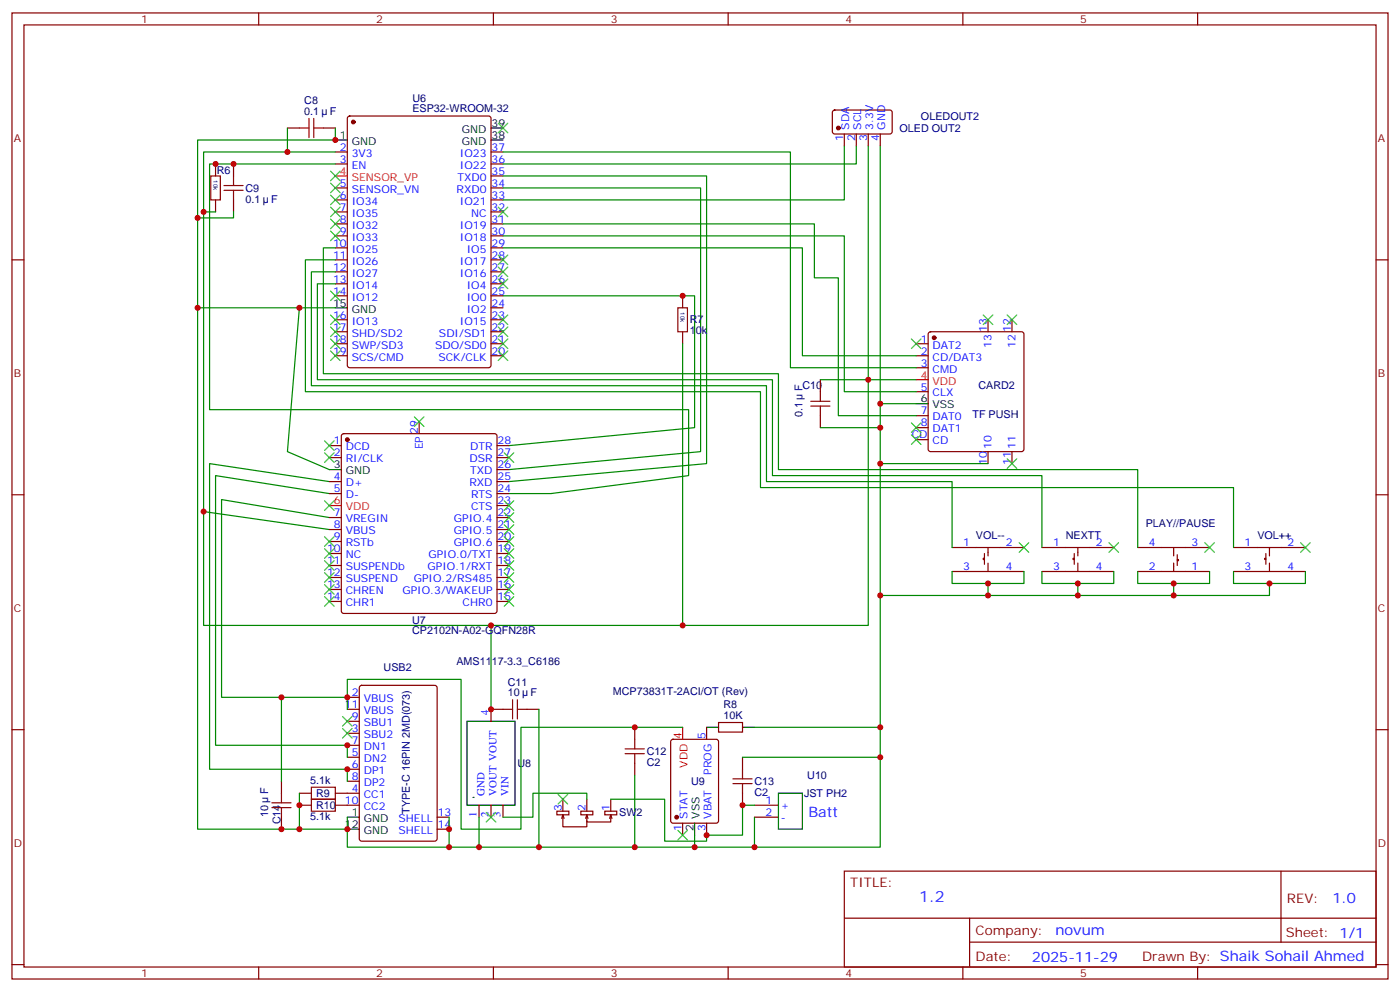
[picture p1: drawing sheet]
<svg xmlns="http://www.w3.org/2000/svg" width="412mm" height="292mm" viewBox="0 0 412 292" stroke-linecap="round" stroke-linejoin="round" font-family="sans-serif">
<g fill="none" stroke="#870000" stroke-width=".35">
<path d="M3.5 3.8h405.4v284.3h-405.4zM7.1 7.3h398.2v277.3h-398.2zM76.2 3.8v3.5M145.3 3.8v3.5M214.5 3.8v3.5M283.6 3.8v3.5M352.8 3.8v3.5M84.7 37.7h3.5M95.2 37.7h3.6M102.5 34.4l.5-.3h40.9l.7 .5v72.9l-.4 .7h-41.2l-.6-.4-.1-72.9zM245.4 32.6l.5-.2h16.5l.4 .7v5.9l-.7 .4h-16.5l-.4-.7v-5.6zM248.7 39.4v3.6"/>
<path d="M252.2 39.4v3.6M255.8 39.4v3.6M259.3 39.4v3.6M63.5 48.3v3.5M63.5 58.8v3.6M68.8 48.3v3.5M68.8 58.8v3.6M98.8 44.7h3.5M98.8 48.3h3.5M98.8 55.3h3.5M98.8 58.8h3.5M144.6 44.7h3.6"/>
<path d="M144.6 48.3h3.6M144.6 55.3h3.6M144.6 58.8h3.6M144.6 51.8h3.6M3.5 76.5h3.6M98.8 76.5h3.5M98.8 62.4h3.5M98.8 65.9h3.5M98.8 69.4h3.5M98.8 73h3.5M144.6 76.5h3.6M144.6 62.4h3.6"/>
<path d="M144.6 65.9h3.6M144.6 69.4h3.6M144.6 73h3.6M405.3 76.5h3.6M98.8 80h3.5M98.8 83.5h3.5M98.8 87.1h3.5M98.8 94.1h3.5M98.8 97.6h3.5M144.6 80h3.6M144.6 83.5h3.6M144.6 87.1h3.6"/>
<path d="M144.6 94.1h3.6M144.6 97.6h3.6M144.6 90.6h3.6M201.1 87.1v3.5M201.1 97.6v3.6M273.6 97.9l.5-.3h26.8l.5 .3 .2 .5v33.8l-.2 .5-.5 .2h-26.8l-.5-.2-.2-.5v-33.8zM291 94.1v3.5M298.1 94.1v3.5M98.8 101.2h3.5M98.8 104.7h3.5M144.6 101.2h3.6M144.6 104.7h3.6"/>
<path d="M241.7 111.8v3.5M269.9 101.2h3.5M269.9 104.7h3.5M269.9 108.2h3.5M269.9 115.3h3.5M97 131.2h3.5M97 134.7h3.5M100.8 127.8l.4-.2h44.5l.5 .2 .2 .5v51.5l-.2 .5-.5 .3h-44.5l-.5-.3-.2-.5v-51.5zM123.5 124.1v3.5M146.4 131.2h3.5M146.4 134.7h3.5M146.4 138.2h3.5"/>
<path d="M241.7 122.3v3.6M269.9 122.3h3.5M269.9 125.9h3.5M269.9 129.4h3.5M291 132.9v3.6M298.1 132.9v3.6M3.5 145.6h3.6M97 141.7h3.5M97 145.3h3.5M97 152.3h3.5M97 155.9h3.5M97 159.4h3.5"/>
<path d="M146.4 141.7h3.5M146.4 145.3h3.5M146.4 152.3h3.5M146.4 155.9h3.5M146.4 159.4h3.5M146.4 148.8h3.5M405.3 145.6h3.6M97 162.9h3.5M97 166.4h3.5M97 170h3.5M97 173.5h3.5M97 177h3.5"/>
<path d="M146.4 162.9h3.5M146.4 166.4h3.5M146.4 170h3.5M146.4 173.5h3.5M146.4 177h3.5M280.5 161.1h21.1M280.5 168.2h21.1M290 164.3h-.4v.4h.4M290 162.9v3.2M291 161.1v2.5M291 165.7v2.5M306.9 161.1h21.2"/>
<path d="M306.9 168.2h21.2M316.4 164.3h-.3v.4h.3M316.4 162.9v3.2M317.5 161.1v2.5M317.5 165.7v2.5M335.1 161.1h21.2M335.1 168.2h21.2M345.7 161.1v2.5M345.7 165.7v2.5M346.8 164.7h.3v.3h-.3M346.8 163.3v3.1M363.4 161.1h21.1"/>
<path d="M363.4 168.2h21.1M372.9 164.3h-.4v.4h.4M372.9 162.9v3.2M373.9 161.1v2.5M373.9 165.7v2.5M3.5 214.8h3.6M102.3 205.2h3.5M102.3 215.8h3.5M102.3 219.4h3.5M102.3 212.3h3.5M102.3 208.8h3.5M106.1 201.9l.4-.2h21.6l.6 .4 .1 44.8-.5 .6-21.8 .1-.6-.5-.1-44.7z"/>
<path d="M148.2 208.8h-3.6v3.5M155.2 208.8h3.5M187 214.1v3.5M197.8 217.8l.5-.2h12.7l.6 .4 .1 23.6-.5 .6-12.9 .1-.7-.5v-23.5zM208.1 214.1v3.5M211.7 212.7h7v2.8h-7zM405.3 214.8h3.6M82.9 229.9v3.6M88.2 233.5h3.5M88.2 237h3.5M98.8 233.5h7M98.8 237h7"/>
<path d="M102.3 222.9h3.5M102.3 226.4h3.5M102.3 229.9h3.5M141.1 237v3.5M144.6 237v3.5M148.2 237v3.5M164 238.8h3.6v1h-3.6zM165.8 239.8v3.5h7.1v-1.7M165.8 239.8l-.3 1.1M165.8 239.8l.4 1.1M165.8 235.2v3.6M171.1 238.8h3.5v1h-3.5z"/>
<path d="M172.9 239.8v2.1h7v-2.1M172.9 239.8l-.4 1.1M172.9 239.8l.3 1.1M172.9 235.2v3.6M178.2 238.8h3.5v1h-3.5zM179.9 239.8l-.3 1.1M179.9 239.8l.4 1.1M179.9 235.2v3.6M187 224.6v3.6M218.7 222.9v3.5M218.7 233.5v3.5M222.2 237h7.1"/>
<path d="M82.9 240.5v3.6M128.8 240.5h3.5M128.8 244.1h3.5M201.1 242.3v3.5M208.1 242.3v3.5M222.2 240.5h7.1M248.7 256.4h156.6v28.2h-156.6zM377.3 256.4v20.9M248.7 270.2h156.5M285.6 277.3h119.6M285.6 270.2v14.2M3.5 283.9h3.6"/>
<path d="M76.2 284.6v3.5M145.3 284.6v3.5M214.5 284.6v3.5M283.6 284.6v3.5M352.8 284.6v3.5M405.3 283.9h3.6"/>
</g>
<g fill="#870000" stroke="#870000" stroke-width=".35">
<circle cx="104.1" cy="35.9" r=".53"/>
<circle cx="275.2" cy="99.4" r=".53"/>
<circle cx="199.3" cy="240.5" r=".53"/>
<circle cx="246.9" cy="37.7" r=".53"/>
<circle cx="102.3" cy="129.4" r=".53"/>
</g>
<g fill="none" stroke="#000" stroke-width=".35">
<path d="M144.6 37.7h3.6M98.8 41.2h3.5M144.6 41.2h3.6M98.8 90.6h3.5M269.9 118.8h3.5M97 138.2h3.5M137.6 212.3h14.1v24.7h-14.1zM208.1 214.1h3.6M218.7 214.1h3.5M229.3 233.5h7.1v10.6h-7.1zM102.3 240.5h3.5M102.3 244.1h3.5"/>
<path d="M204.6 242.3v3.5"/>
</g>
<path d="M98.8 51.8h3.5M269.9 111.8h3.5M97 148.8h3.5M201.1 214.1v3.5" fill="none" stroke="#f00" stroke-width=".35"/>
<g fill="none" stroke="#a10000" stroke-width=".35">
<path d="M88.2 37.7h2.8M91 34.9v5.6M92.4 37.7h2.8M92.4 34.9v5.6M62.1 51.8h2.8v7h-2.8zM66 56h5.6M66 54.6h5.6M68.8 51.8v2.8M68.8 56v2.8M199.7 90.6h2.8v7h-2.8zM238.8 119.5h5.7M238.8 118.1h5.7"/>
<path d="M241.7 115.3v2.8M241.7 119.5v2.8M148.2 208.8h2.8M151 206v5.6M152.4 208.8h2.8M152.4 206v5.6M187 217.6v2.8M80.1 236.3h5.6M80.1 237.7h5.6M82.9 233.5v2.8M82.9 237.7v2.8M91.7 235.2h7.1v3.6h-7.1z"/>
<path d="M91.7 231.7h7.1v3.5h-7.1zM184.1 220.4h5.7M184.1 221.8h5.7M187 221.8v2.8M215.9 229.2h5.6M215.9 230.6h5.6M218.7 226.4v2.8M218.7 230.6v2.9"/>
</g>
<circle cx="139.3" cy="234.7" r=".18" fill="#000"/>
<g fill="none" stroke="#008700" stroke-width=".35">
<path d="M84.7 37.7v7M98.8 37.7v3.5h-40.6v22.9h10.6v-1.7M98.8 44.7h-38.8v139.4h84.6v24.7M98.8 48.3h-37.1v72.3h141.1v19.4l-40.5 5.3h-12.4M148.2 55.3h58.2v77.6l-56.5 5.3M148.2 51.8h59.9v84.7l-58.2 5.2M148.2 44.7h84.6v63.5h37.1M248.7 43v15.8h-100.5M252.2 43v5.3h-104M255.8 43v68.8h-14.1M259.3 43v206.3h-118.2M58.2 64.1v26.5"/>
<path d="M60 62.4h3.5M98.8 73h-3.6v37h134.1v28.2h105.8v22.9M98.8 76.5h-8.8v38.8h134v28.2h139.4v17.6M148.2 69.4h100.5v45.9h21.2M148.2 65.9h91.7v15.9h7v40.5h23M148.2 73h88.2v31.7h33.5M88.2 90.6h-30v153.5h44.1v-3.6M98.8 90.6h-10.6l-3.5 42.3 12.3 5.3M98.8 83.5h-5.3v28.3h134v28.2h79.4v21.1M98.8 80h-7.1v33.5h134.1v28.2h54.7v19.4M148.2 87.1h56.4v38.8l-54.7 5.3M201.1 101.2v82.9h-56.5"/>
<path d="M259.3 118.8h10.6M269.9 111.8h-14.1v72.3h-54.7M241.7 125.9h17.6M259.3 136.5h31.7M60 150.6l37 5.3M97 141.7l-35.3-5.2v89.9h40.6v3.5M97 145.3l-33.5-5.3v79.4h38.8v3.5M97 152.3l-31.7-5.3v58.2h37v3.6M259.3 175.3h31.7M280.5 168.2v3.5h21.1v-3.5M291 171.7v3.6h26.5M306.9 168.2v3.5h21.2v-3.5"/>
<path d="M317.5 171.7v3.6h28.2M335.1 168.2v3.5h21.2v-3.5M345.7 171.7v3.6h28.2v-3.6M363.4 168.2v3.5h21.1v-3.5M82.9 205.2v24.7M102.3 205.2v-5.2h33.5v44.1h17.7v-30h47.6M158.7 208.8v40.5M222.2 214.1h37.1M88.2 233.5v10.6M172.9 235.2v-1.7h-15.9v7h-8.8M179.9 235.2h15.9v12.4h12.3v-1.8h10.6v-8.8h3.5M187 228.2v21.1"/>
<path d="M218.7 222.9h40.6M132.3 240.5v8.8M141.1 240.5v8.8h-38.8v-5.2M204.6 245.8v3.5M222.2 240.5v8.8"/>
</g>
<g fill="none" stroke="#3c3" stroke-width=".35">
<path d="M146.8 36.3l2.8 2.8M149.6 36.3l-2.8 2.8M97.4 57.4l2.8 2.9M97.4 53.9l2.8 2.8M97.4 50.4l2.8 2.8M100.2 57.4l-2.8 2.9M100.2 53.9l-2.8 2.8M100.2 50.4l-2.8 2.8M97.4 68l2.8 2.8M97.4 64.5l2.8 2.8M97.4 61l2.8 2.8M100.2 68l-2.8 2.8"/>
<path d="M100.2 64.5l-2.8 2.8M100.2 61l-2.8 2.8M146.8 61l2.8 2.8M146.8 75.1l2.8 2.8M146.8 78.6l2.8 2.8M149.6 61l-2.8 2.8M149.6 75.1l-2.8 2.8M149.6 78.6l-2.8 2.8M97.4 99.8l2.8 2.8M97.4 96.2l2.8 2.9M97.4 92.7l2.8 2.8M97.4 85.7l2.8 2.8"/>
<path d="M100.2 99.8l-2.8 2.8M100.2 96.2l-2.8 2.9M100.2 92.7l-2.8 2.8M100.2 85.7l-2.8 2.8M146.8 92.7l2.8 2.8M146.8 96.2l2.8 2.9M146.8 99.8l2.8 2.8M146.8 82.1l2.8 2.8M149.6 92.7l-2.8 2.8M149.6 96.2l-2.8 2.9M149.6 99.8l-2.8 2.8M149.6 82.1l-2.8 2.8"/>
<path d="M268.5 99.8l2.8 2.8M271.3 99.8l-2.8 2.8M289.6 92.7l2.9 2.8M292.5 92.7l-2.9 2.8M296.7 92.7l2.8 2.8M299.5 92.7l-2.8 2.8M97.4 103.3l2.8 2.8M100.2 103.3l-2.8 2.8M146.8 103.3l2.8 2.8M149.6 103.3l-2.8 2.8M95.6 129.8l2.8 2.8M95.6 133.3l2.8 2.8"/>
<path d="M98.4 133.3l-2.8 2.8M98.4 129.8l-2.8 2.8M122.1 122.7l2.8 2.8M124.9 122.7l-2.8 2.8M148.5 133.3l2.8 2.8M151.3 133.3l-2.8 2.8M268.5 124.5l2.8 2.8M268.5 128l2.8 2.8M271.3 124.5l-2.8 2.8M271.3 128l-2.8 2.8M296.7 135l2.8 2.9M299.5 135l-2.8 2.9"/>
<path d="M95.6 147.4l2.8 2.8M95.6 158l2.8 2.8M98.4 147.4l-2.8 2.8M98.4 158l-2.8 2.8M148.5 158l2.8 2.8M148.5 154.4l2.8 2.9M148.5 150.9l2.8 2.8M148.5 147.4l2.8 2.8M151.3 158l-2.8 2.8M151.3 154.4l-2.8 2.9M151.3 150.9l-2.8 2.8M151.3 147.4l-2.8 2.8"/>
<path d="M300.2 159.7l2.8 2.9M303 159.7l-2.8 2.9M326.7 159.7l2.8 2.9M329.5 159.7l-2.8 2.9M354.9 159.7l2.8 2.9M357.7 159.7l-2.8 2.9M383.1 159.7l2.8 2.9M385.9 159.7l-2.8 2.9M95.6 161.5l2.8 2.8M95.6 165l2.8 2.9M95.6 168.6l2.8 2.8M95.6 172.1l2.8 2.8"/>
<path d="M95.6 175.6l2.8 2.8M98.4 161.5l-2.8 2.8M98.4 165l-2.8 2.9M98.4 168.6l-2.8 2.8M98.4 172.1l-2.8 2.8M98.4 175.6l-2.8 2.8M148.5 175.6l2.8 2.8M148.5 172.1l2.8 2.8M148.5 168.6l2.8 2.8M148.5 165l2.8 2.9M148.5 161.5l2.8 2.8M151.3 175.6l-2.8 2.8"/>
<path d="M151.3 172.1l-2.8 2.8M151.3 168.6l-2.8 2.8M151.3 165l-2.8 2.9M151.3 161.5l-2.8 2.8M100.9 214.4l2.8 2.8M100.9 210.9l2.8 2.8M103.7 214.4l-2.8 2.8M103.7 210.9l-2.8 2.8M143.2 239.1l2.8 2.8M146 239.1l-2.8 2.8M164.4 233.8l2.8 2.8M167.2 233.8l-2.8 2.8"/>
<path d="M199.7 244.4l2.8 2.8M202.5 244.4l-2.8 2.8"/>
</g>
<g fill="#c00">
<circle cx="88.2" cy="90.6" r=".88"/>
<circle cx="102.3" cy="244.1" r=".88"/>
<circle cx="102.3" cy="226.4" r=".88"/>
<circle cx="102.3" cy="219.4" r=".88"/>
<circle cx="132.3" cy="249.3" r=".88"/>
<circle cx="132.3" cy="244.1" r=".88"/>
<circle cx="88.2" cy="244.1" r=".88"/>
<circle cx="88.2" cy="237" r=".88"/>
<circle cx="63.5" cy="48.3" r=".88"/>
<circle cx="60" cy="62.4" r=".88"/>
<circle cx="201.1" cy="87.1" r=".88"/>
<circle cx="144.6" cy="184.1" r=".88"/>
<circle cx="68.8" cy="48.3" r=".88"/>
<circle cx="58.2" cy="90.6" r=".88"/>
<circle cx="58.2" cy="64.1" r=".88"/>
<circle cx="60" cy="150.6" r=".88"/>
<circle cx="82.9" cy="244.1" r=".88"/>
<circle cx="82.9" cy="205.2" r=".88"/>
<circle cx="144.6" cy="208.8" r=".88"/>
<circle cx="98.8" cy="41.2" r=".88"/>
<circle cx="84.7" cy="44.7" r=".88"/>
<circle cx="102.3" cy="205.2" r=".88"/>
<circle cx="187" cy="214.1" r=".88"/>
<circle cx="218.7" cy="237" r=".88"/>
<circle cx="208.1" cy="245.8" r=".88"/>
<circle cx="345.7" cy="171.7" r=".88"/>
<circle cx="373.9" cy="171.7" r=".88"/>
<circle cx="317.5" cy="171.7" r=".88"/>
<circle cx="345.7" cy="175.3" r=".88"/>
<circle cx="291" cy="171.7" r=".88"/>
<circle cx="317.5" cy="175.3" r=".88"/>
<circle cx="291" cy="175.3" r=".88"/>
<circle cx="259.3" cy="175.3" r=".88"/>
<circle cx="259.3" cy="222.9" r=".88"/>
<circle cx="187" cy="249.3" r=".88"/>
<circle cx="259.3" cy="214.1" r=".88"/>
<circle cx="222.3" cy="249.3" r=".88"/>
<circle cx="204.6" cy="249.3" r=".88"/>
<circle cx="259.3" cy="118.8" r=".88"/>
<circle cx="141.1" cy="249.3" r=".88"/>
<circle cx="158.8" cy="249.3" r=".88"/>
<circle cx="201.1" cy="184.1" r=".88"/>
<circle cx="255.8" cy="111.8" r=".88"/>
<circle cx="259.3" cy="125.9" r=".88"/>
<circle cx="259.3" cy="136.5" r=".88"/>
</g>
<text font-size="4.6" fill="#00f" x="270.8" y="265.4">1.2</text>
<g font-size="4.2" fill="#00f">
<text x="238.1" y="240.5">Batt</text>
<text x="392.5" y="265.7">1.0</text>
<text x="310.9" y="275.2">novum</text>
<text x="304" y="283">2025-11-29</text>
</g>
<g font-size="3.9" fill="#800">
<text x="250.5" y="261">TITLE:</text>
<text x="379.1" y="265.7">REV:</text>
<text x="287.4" y="275.2">Company:</text>
<text x="378.7" y="275.8">Sheet: 1/1</text>
<text x="287.4" y="282.9">Date:</text>
<text x="336.4" y="282.9">Drawn By: Shaik Sohail Ahmed</text>
</g>
<g font-size="3.2" fill="#800">
<text x="41.6" y="6.8">1</text>
<text x="110.8" y="6.8">2</text>
<text x="179.9" y="6.8">3</text>
<text x="249.1" y="6.8">4</text>
<text x="318.2" y="6.8">5</text>
<text x="4.1" y="41.9">A</text>
<text x="405.9" y="41.9">A</text>
<text x="4.1" y="111.1">B</text>
<text x="405.9" y="111.1">B</text>
<text x="4.1" y="180.2">C</text>
<text x="405.9" y="180.2">C</text>
<text x="4.1" y="249.3">D</text>
<text x="405.9" y="249.3">D</text>
<text x="41.6" y="287.6">1</text>
<text x="110.8" y="287.6">2</text>
<text x="179.9" y="287.6">3</text>
<text x="249.1" y="287.6">4</text>
<text x="318.2" y="287.6">5</text>
</g>
<g font-size="3.2" fill="#000080">
<text x="89.6" y="33.8">0.1</text>
<text x="89.6" y="30.6">C8</text>
<text x="97.2" y="33.8">F</text>
<text x="121.5" y="33">ESP32-WROOM-32</text>
<text x="121.5" y="30">U6</text>
<text x="271.3" y="35.3">OLEDOUT2</text>
<text x="265" y="38.8">OLED OUT2</text>
<text x="63.9" y="51.1">R6</text>
<text x="72.3" y="59.6">0.1</text>
<text x="72.3" y="56.5">C9</text>
<text x="79.9" y="59.6">F</text>
<text x="203.2" y="95.2">R7</text>
<text x="203.2" y="98.4">10k</text>
<text x="236.4" y="114.6">C10</text>
<text x="236.4" y="115.2" transform="rotate(-90 236.4 115.2)">F</text>
<text x="288.2" y="114.6">CARD2</text>
<text x="236.4" y="122.7" transform="rotate(-90 236.4 122.7)">0.1</text>
<text x="286.5" y="123">TF PUSH</text>
<text x="337.5" y="155.2">PLAY//PAUSE</text>
<text x="287.5" y="158.7">VOL--</text>
<text x="313.9" y="158.7">NEXTT</text>
<text x="370.4" y="158.7">VOL++</text>
<text x="121.4" y="183.6">U7</text>
<text x="121.4" y="186.7">CP2102N-A02-GQFN28R</text>
<text x="113" y="197.5">USB2</text>
<text x="134.4" y="195.7">AMS1117-3.3_C6186</text>
<text x="149.6" y="201.8">C11</text>
<text x="149.6" y="204.9">10</text>
<text x="156.3" y="204.9">F</text>
<text x="180.5" y="204.6">MCP73831T-2ACI/OT (Rev)</text>
<text x="213.1" y="208.4">R8</text>
<text x="213.1" y="211.6">10K</text>
<text x="152.4" y="225.8">U8</text>
<text x="190.5" y="225.4">C2</text>
<text x="190.5" y="222.3">C12</text>
<text x="79" y="233.8" transform="rotate(-90 79 233.8)">F</text>
<text x="91.4" y="230.6">5.1k</text>
<text x="203.6" y="231.1">U9</text>
<text x="222.2" y="231.1">C13</text>
<text x="237.8" y="229.4">U10</text>
<text x="93.1" y="238.1">R10</text>
<text x="93.1" y="234.5">R9</text>
<text x="120.7" y="239.5" transform="rotate(-90 120.7 239.5)">TYPE-C 16PIN 2MD(073)</text>
<text x="222.2" y="234.2">C2</text>
<text x="236.9" y="234.6">JST PH2</text>
<text x="79" y="240.5" transform="rotate(-90 79 240.5)">10</text>
<text x="82.6" y="242.6" transform="rotate(-90 82.6 242.6)">C14</text>
<text x="91.4" y="241.2">5.1k</text>
<text x="182.4" y="240.1">SW2</text>
</g>
<g font-size="3.2">
<text x="100.1" y="40.9">1</text>
<text x="136.1" y="39.1">GND</text>
<text x="144.8" y="40.9">38</text>
<text x="144.8" y="37.3">39</text>
<text x="103.6" y="42.6">GND</text>
<text x="136.1" y="42.6">GND</text>
<text x="98.1" y="90.2">15</text>
<text x="103.6" y="92">GND</text>
<text x="271.2" y="118.5">6</text>
<text x="274.7" y="120.2">VSS</text>
<text x="98.4" y="137.9">3</text>
<text x="101.8" y="139.6">GND</text>
<text x="101.6" y="243.7">12</text>
<text x="103.6" y="240.2">1</text>
<text x="107.1" y="241.9">GND</text>
<text x="107.1" y="245.5">GND</text>
<text x="204.3" y="244.5" transform="rotate(-90 204.3 244.5)">2</text>
<text x="206" y="241" transform="rotate(-90 206 241)">VSS</text>
</g>
<g font-size="3.2" fill="#00f">
<text x="248.4" y="41.6" transform="rotate(-90 248.4 41.6)">1</text>
<text x="250.1" y="38.1" transform="rotate(-90 250.1 38.1)">SDA</text>
<text x="251.9" y="41.6" transform="rotate(-90 251.9 41.6)">2</text>
<text x="253.6" y="38.1" transform="rotate(-90 253.6 38.1)">SCL</text>
<text x="255.4" y="41.6" transform="rotate(-90 255.4 41.6)">3</text>
<text x="257.2" y="38.1" transform="rotate(-90 257.2 38.1)">3.3V</text>
<text x="258.9" y="41.6" transform="rotate(-90 258.9 41.6)">4</text>
<text x="260.7" y="38.1" transform="rotate(-90 260.7 38.1)">GND</text>
<text x="100.1" y="44.4">2</text>
<text x="100.1" y="47.9">3</text>
<text x="103.6" y="46.1">3V3</text>
<text x="135.5" y="46.1">IO23</text>
<text x="144.8" y="47.9">36</text>
<text x="144.8" y="44.4">37</text>
<text x="103.6" y="49.7">EN</text>
<text x="134.7" y="53.2">TXD0</text>
<text x="135.5" y="49.7">IO22</text>
<text x="144.8" y="51.4">35</text>
<text x="100.1" y="55">5</text>
<text x="100.1" y="58.5">6</text>
<text x="103.6" y="56.7">SENSOR_VN</text>
<text x="134.5" y="56.7">RXD0</text>
<text x="144.8" y="58.5">33</text>
<text x="144.8" y="55">34</text>
<text x="100.1" y="62">7</text>
<text x="100.1" y="65.5">8</text>
<text x="103.6" y="60.3">IO34</text>
<text x="103.6" y="63.8">IO35</text>
<text x="135.5" y="60.3">IO21</text>
<text x="138.7" y="63.8">NC</text>
<text x="144.8" y="65.5">31</text>
<text x="144.8" y="62">32</text>
<text x="100.1" y="69.1">9</text>
<text x="103.6" y="67.3">IO32</text>
<text x="103.6" y="70.8">IO33</text>
<text x="135.5" y="70.8">IO18</text>
<text x="135.5" y="67.3">IO19</text>
<text x="144.8" y="69.1">30</text>
<text x="98.1" y="72.6">10</text>
<text x="98.1" y="76.1">11</text>
<text x="103.6" y="74.4">IO25</text>
<text x="103.6" y="77.9">IO26</text>
<text x="135.5" y="77.9">IO17</text>
<text x="137.5" y="74.4">IO5</text>
<text x="144.8" y="76.1">28</text>
<text x="144.8" y="72.6">29</text>
<text x="98.1" y="79.7">12</text>
<text x="98.1" y="83.2">13</text>
<text x="103.6" y="81.4">IO27</text>
<text x="135.5" y="81.4">IO16</text>
<text x="144.8" y="83.2">26</text>
<text x="144.8" y="79.7">27</text>
<text x="98.1" y="86.7">14</text>
<text x="103.6" y="84.9">IO14</text>
<text x="103.6" y="88.5">IO12</text>
<text x="137.5" y="88.5">IO0</text>
<text x="137.5" y="84.9">IO4</text>
<text x="144.8" y="86.7">25</text>
<text x="98.1" y="93.8">16</text>
<text x="103.6" y="95.5">IO13</text>
<text x="135.5" y="95.5">IO15</text>
<text x="137.5" y="92">IO2</text>
<text x="144.8" y="93.8">23</text>
<text x="144.8" y="90.2">24</text>
<text x="98.1" y="97.3">17</text>
<text x="98.1" y="100.8">18</text>
<text x="103.6" y="99.1">SHD/SD2</text>
<text x="129.3" y="99.1">SDI/SD1</text>
<text x="144.8" y="100.8">21</text>
<text x="144.8" y="97.3">22</text>
<text x="271.2" y="100.8">1</text>
<text x="290.7" y="97.6" transform="rotate(-90 290.7 97.6)">13</text>
<text x="297.7" y="97.6" transform="rotate(-90 297.7 97.6)">12</text>
<text x="98.1" y="104.4">19</text>
<text x="103.6" y="102.6">SWP/SD3</text>
<text x="103.6" y="106.1">SCS/CMD</text>
<text x="128.2" y="102.6">SDO/SD0</text>
<text x="129.1" y="106.1">SCK/CLK</text>
<text x="144.8" y="104.4">20</text>
<text x="271.2" y="104.4">2</text>
<text x="271.2" y="107.9">3</text>
<text x="274.7" y="102.6">DAT2</text>
<text x="274.7" y="106.1">CD/DAT3</text>
<text x="292.1" y="102.4" transform="rotate(-90 292.1 102.4)">13</text>
<text x="299.2" y="102.4" transform="rotate(-90 299.2 102.4)">12</text>
<text x="274.7" y="109.6">CMD</text>
<text x="271.2" y="114.9">5</text>
<text x="274.7" y="116.7">CLX</text>
<text x="271.2" y="122">7</text>
<text x="271.2" y="125.5">8</text>
<text x="274.7" y="123.8">DAT0</text>
<text x="98.4" y="130.8">1</text>
<text x="123.1" y="127.6" transform="rotate(-90 123.1 127.6)">29</text>
<text x="146.6" y="130.8">28</text>
<text x="268.6" y="129">CD</text>
<text x="274.7" y="127.3">DAT1</text>
<text x="274.7" y="130.8">CD</text>
<text x="98.4" y="134.3">2</text>
<text x="101.8" y="132.6">DCD</text>
<text x="101.8" y="136.1">RI/CLK</text>
<text x="124.5" y="132.3" transform="rotate(-90 124.5 132.3)">EP</text>
<text x="138.3" y="136.1">DSR</text>
<text x="138.5" y="132.6">DTR</text>
<text x="146.6" y="137.9">26</text>
<text x="146.6" y="134.3">27</text>
<text x="290.7" y="137" transform="rotate(-90 290.7 137)">10</text>
<text x="292.1" y="132.2" transform="rotate(-90 292.1 132.2)">10</text>
<text x="297.7" y="137" transform="rotate(-90 297.7 137)">11</text>
<text x="299.2" y="132.2" transform="rotate(-90 299.2 132.2)">11</text>
<text x="98.4" y="141.4">4</text>
<text x="101.8" y="143.2">D+</text>
<text x="138.3" y="143.2">RXD</text>
<text x="138.5" y="139.6">TXD</text>
<text x="146.6" y="141.4">25</text>
<text x="98.4" y="144.9">5</text>
<text x="101.8" y="146.7">D-</text>
<text x="138.8" y="146.7">RTS</text>
<text x="146.6" y="148.4">23</text>
<text x="146.6" y="144.9">24</text>
<text x="98.4" y="152">7</text>
<text x="98.4" y="155.5">8</text>
<text x="101.8" y="153.7">VREGIN</text>
<text x="133.7" y="153.7">GPIO.4</text>
<text x="138.8" y="150.2">CTS</text>
<text x="146.6" y="155.5">21</text>
<text x="146.6" y="152">22</text>
<text x="98.4" y="159">9</text>
<text x="101.8" y="157.3">VBUS</text>
<text x="101.8" y="160.8">RSTb</text>
<text x="133.7" y="160.8">GPIO.6</text>
<text x="133.7" y="157.3">GPIO.5</text>
<text x="146.6" y="159">20</text>
<text x="283.7" y="160.8">1</text>
<text x="296.3" y="160.8">2</text>
<text x="310.2" y="160.8">1</text>
<text x="322.8" y="160.8">2</text>
<text x="338.4" y="160.8">4</text>
<text x="351" y="160.8">3</text>
<text x="366.6" y="160.8">1</text>
<text x="379.2" y="160.8">2</text>
<text x="96.3" y="162.6">10</text>
<text x="96.3" y="166.1">11</text>
<text x="101.8" y="164.3">NC</text>
<text x="101.8" y="167.9">SUSPENDb</text>
<text x="125.9" y="167.9">GPIO.1/RXT</text>
<text x="126.2" y="164.3">GPIO.0/TXT</text>
<text x="146.6" y="166.1">18</text>
<text x="146.6" y="162.6">19</text>
<text x="283.7" y="167.9">3</text>
<text x="296.3" y="167.9">4</text>
<text x="310.2" y="167.9">3</text>
<text x="322.8" y="167.9">4</text>
<text x="338.4" y="167.9">2</text>
<text x="351" y="167.9">1</text>
<text x="366.6" y="167.9">3</text>
<text x="379.2" y="167.9">4</text>
<text x="96.3" y="169.6">12</text>
<text x="96.3" y="173.1">13</text>
<text x="101.8" y="171.4">SUSPEND</text>
<text x="121.9" y="171.4">GPIO.2/RS485</text>
<text x="146.6" y="173.1">16</text>
<text x="146.6" y="169.6">17</text>
<text x="96.3" y="176.7">14</text>
<text x="101.8" y="174.9">CHREN</text>
<text x="101.8" y="178.4">CHR1</text>
<text x="118.5" y="174.9">GPIO.3/WAKEUP</text>
<text x="136.3" y="178.4">CHR0</text>
<text x="146.6" y="176.7">15</text>
<text x="101.6" y="208.4">11</text>
<text x="103.6" y="204.9">2</text>
<text x="107.1" y="206.7">VBUS</text>
<text x="103.6" y="215.5">3</text>
<text x="103.6" y="211.9">9</text>
<text x="107.1" y="213.7">SBU1</text>
<text x="107.1" y="210.2">VBUS</text>
<text x="143.9" y="210.5" transform="rotate(-90 143.9 210.5)">4</text>
<text x="103.6" y="219">7</text>
<text x="107.1" y="217.2">SBU2</text>
<text x="107.1" y="220.8">DN1</text>
<text x="207.8" y="217.4" transform="rotate(-90 207.8 217.4)">5</text>
<text x="103.6" y="222.5">5</text>
<text x="103.6" y="226.1">6</text>
<text x="107.1" y="224.3">DN2</text>
<text x="107.1" y="227.8">DP1</text>
<text x="209.5" y="228" transform="rotate(-90 209.5 228)">PROG</text>
<text x="103.6" y="233.1">4</text>
<text x="103.6" y="229.6">8</text>
<text x="107.1" y="231.4">DP2</text>
<text x="101.6" y="236.6">10</text>
<text x="107.1" y="234.9">CC1</text>
<text x="107.1" y="238.4">CC2</text>
<text x="142.7" y="234.2" transform="rotate(-90 142.7 234.2)">GND</text>
<text x="146.2" y="234.2" transform="rotate(-90 146.2 234.2)">VOUT VOUT</text>
<text x="149.8" y="234.2" transform="rotate(-90 149.8 234.2)">VIN</text>
<text x="165.5" y="238.6" transform="rotate(-90 165.5 238.6)">3</text>
<text x="172.5" y="238.6" transform="rotate(-90 172.5 238.6)">2</text>
<text x="179.6" y="238.6" transform="rotate(-90 179.6 238.6)">1</text>
<text x="225.5" y="236.6">1</text>
<text x="230" y="238.1">+</text>
<text x="117.4" y="241.9">SHELL</text>
<text x="117.4" y="245.5">SHELL</text>
<text x="128.9" y="240.2">13</text>
<text x="128.9" y="243.7">14</text>
<text x="140.4" y="240.3" transform="rotate(-90 140.4 240.3)">1</text>
<text x="143.9" y="240.3" transform="rotate(-90 143.9 240.3)">2</text>
<text x="147.5" y="240.3" transform="rotate(-90 147.5 240.3)">3</text>
<text x="200.7" y="244.5" transform="rotate(-90 200.7 244.5)">1</text>
<text x="202.5" y="241" transform="rotate(-90 202.5 241)">STAT</text>
<text x="207.8" y="244.5" transform="rotate(-90 207.8 244.5)">3</text>
<text x="209.5" y="241" transform="rotate(-90 209.5 241)">VBAT</text>
<text x="225.5" y="240.2">2</text>
<text x="230" y="241.6">-</text>
</g>
<g font-size="3.2" fill="#f00">
<text x="100.1" y="51.4">4</text>
<text x="103.6" y="53.2">SENSOR_VP</text>
<text x="271.2" y="111.4">4</text>
<text x="274.7" y="113.2">VDD</text>
<text x="98.4" y="148.4">6</text>
<text x="101.8" y="150.2">VDD</text>
<text x="200.7" y="217.4" transform="rotate(-90 200.7 217.4)">4</text>
<text x="202.5" y="226" transform="rotate(-90 202.5 226)">VDD</text>
</g>
<g font-size="1.8" fill="#000080">
<text x="62.8" y="53.1" transform="rotate(90 62.8 53.1)">10k</text>
<text x="200.4" y="91.9" transform="rotate(90 200.4 91.9)">10k</text>
</g>
</svg>
